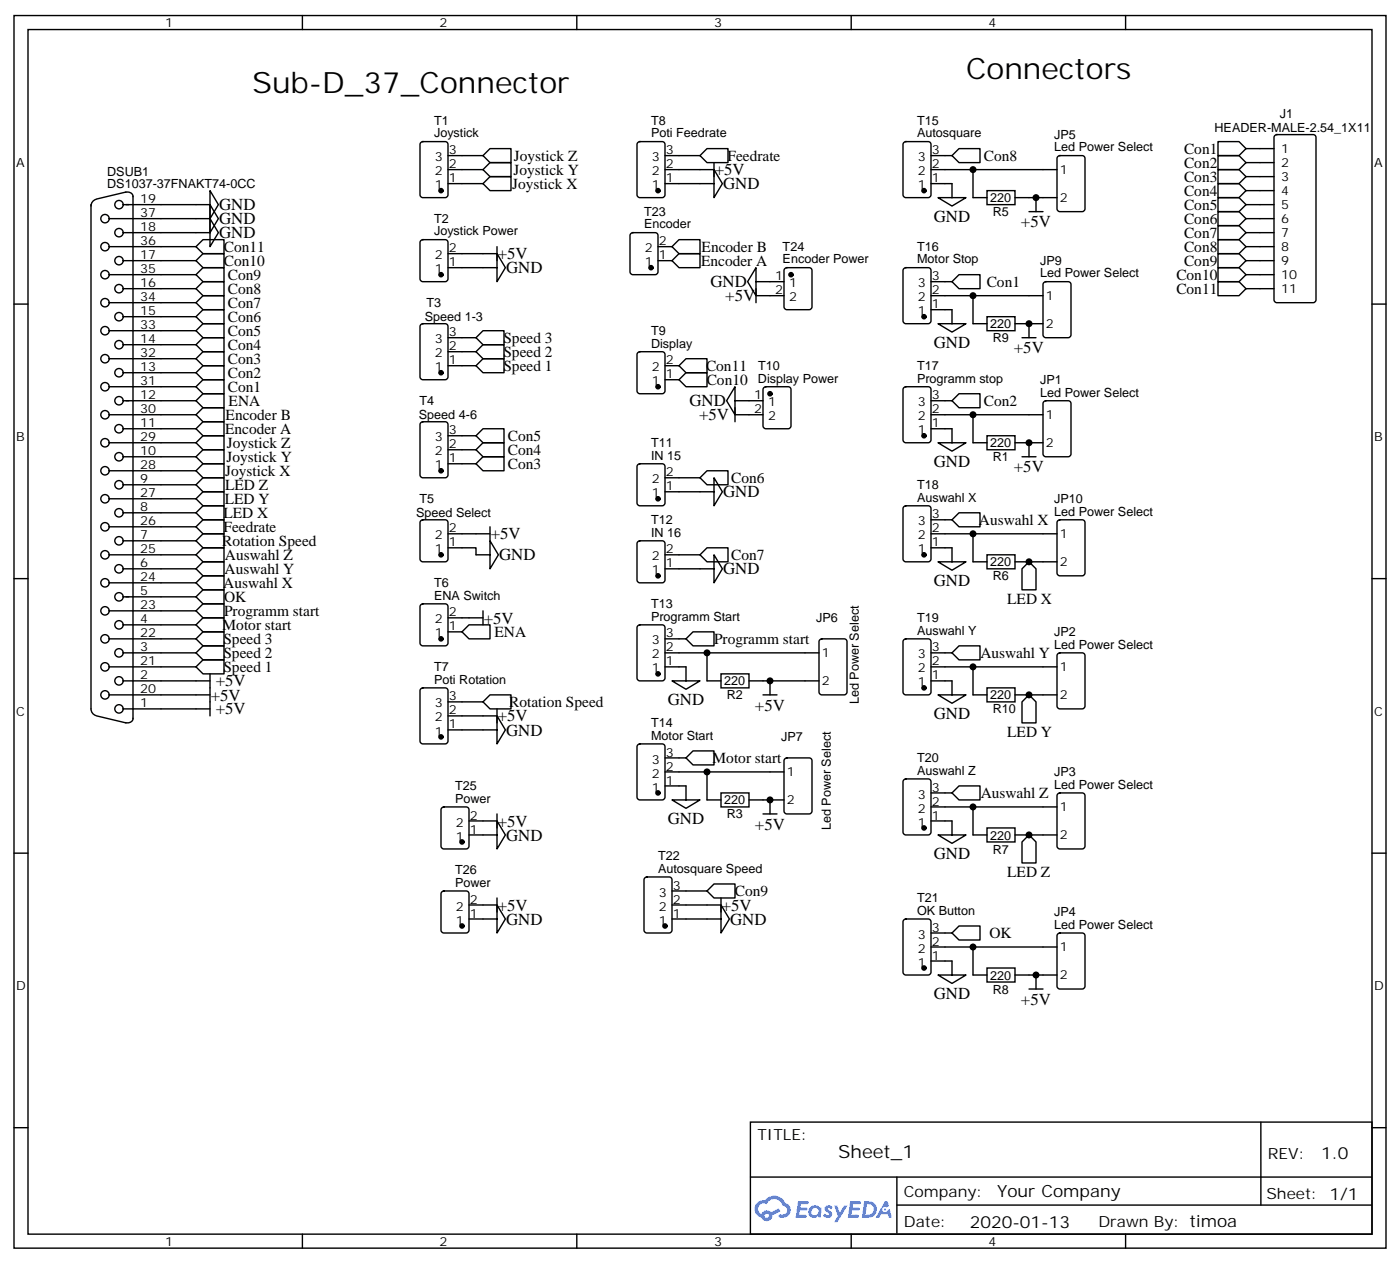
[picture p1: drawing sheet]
<svg xmlns="http://www.w3.org/2000/svg" width="353mm" height="318mm" viewBox="0 0 353 318" stroke-linecap="round" stroke-linejoin="round" font-family="sans-serif">
<g fill="none" stroke="#000" stroke-width=".35">
<path d="M3.5 3.9h345.7v310.5h-345.7zM7.1 7.4h338.6v303.4h-338.6zM76.2 3.9v3.5M145.3 3.9v3.5M214.5 3.9v3.5M283.6 3.9v3.5M3.5 76.6h3.6M345.7 76.6h3.5M3.5 145.7h3.6M345.7 145.7h3.5M3.5 214.9h3.6M345.7 214.9h3.5"/>
<path d="M3.5 284h3.6M189.1 282.6h156.6v28.2h-156.6zM189.1 296.5h156.5M226 296.5v14.1M317.7 282.6v20.9M345.7 284h3.5M76.2 310.8v3.6M145.3 310.8v3.6M214.5 310.8v3.6M226 303.5h119.6M283.6 310.8v3.6"/>
</g>
<g fill="#5487ff">
<path d="M208.1 303.8a1.22 1.22 0 0 1 1.7 .3l-.4 .5a.47 .47 0 0 0-.3-.4 .47 .47 0 0 0-.5 .2v.1a1.3 1.3 0 0 1 1 1.8 1.39 1.39 0 0 1-2.2-.1l.5-.5 .7 .4a.29 .29 0 0 0 .3-.3 .29 .29 0 0 0-.2-.3 1.04 1.04 0 0 1-.6-1.7z"/>
<path d="M201.1 302.5h2.3a.37 .37 0 0 1 .4 .4 .37 .37 0 0 1-.4 .4h-1.6l-.1 .8h1.5l.3 .4-.4 .4h-1.5l-.2 1.1h1.7l.2 .5-.4 .2h-2.4z"/>
<path d="M214.2 302.5h2.4a.37 .37 0 0 1 .4 .4 .37 .37 0 0 1-.4 .4h-1.6l-.2 .8h1.6l.3 .4-.4 .4h-1.6l-.1 1.1h1.7l.1 .5-.3 .2h-2.5z"/>
<path d="M223 302.5h.7l.3 1.3-.6 .3a.69 .69 0 0 0-1 .3 .69 .69 0 0 0 .4 1 .69 .69 0 0 0 .9-.7l.5-.2 .6 2.2h-.8l-.3-.9h-1.7l-.5 .9h-.9z"/>
<path d="M210.2 303.6h.8l.6 1.8 1.1-1.8h.9l-2.6 4.2h-.8l.9-1.5z"/>
<path d="M217.8 302.5l-.6 4.2h1.3a2.11 2.11 0 0 0 2.5-2.1 2.11 2.11 0 0 0-2.5-2.1zM218.5 303.3a1.39 1.39 0 0 1 1.7 1.4 1.39 1.39 0 0 1-1.8 1.3h-.3z"/>
<path d="M204.1 304.2a1.47 1.47 0 0 0-.2 2.1 1.47 1.47 0 0 0 2.1 .1l.8 .3 .3-2.3-.2-.3h-.4a1.49 1.49 0 0 0-2.4 .1zM204.7 304.5a.92 .92 0 0 1 1.6 .6 .92 .92 0 0 1-1.3 1 .9 .9 0 0 1-.3-1.6z"/>
<path d="M190.8 302.9a2.18 2.18 0 0 0 1.1 3.7 1.44 1.44 0 0 0 1.6 .9 1.44 1.44 0 0 0 1.1-1.4l2.1-1-.5-.8-1.9 1a1.47 1.47 0 0 0-2.4 .4 1.39 1.39 0 0 1-.7-1.9 1.39 1.39 0 0 1 2-.5 2.12 2.12 0 0 1 2.2-1.3 2.12 2.12 0 0 1 1.8 1.7 1.07 1.07 0 0 1 1.2 1 1.07 1.07 0 0 1-1.1 1.1h-.6a.43 .43 0 0 0-.5 .4 .43 .43 0 0 0 .4 .5 1.98 1.98 0 0 0 2.5-1.2 1.98 1.98 0 0 0-1.2-2.6 2.98 2.98 0 0 0-5.1-.6l-1.1 .1zM192.7 306.2a.55 .55 0 0 1 1.1 0 .55 .55 0 0 1-1.1 0z"/>
<circle cx="223" cy="304.6" r=".26"/>
</g>
<g fill="none" stroke="#000" stroke-width=".35">
<path d="M106.1 35.9l.4-.2h5.7a.71 .71 0 0 1 .7 .7l-.1 12.9-.6 .5h-5.7l-.5-.3-.2-.4v-12.7zM112.9 39.2h8.8M121.7 39.2l1.8-1.8h5.3v3.6h-5.3zM160.7 35.9l.5-.2h5.7a.71 .71 0 0 1 .7 .7l-.1 12.9-.6 .5h-5.7l-.5-.3-.2-.4v-12.7zM167.6 39.2h8.8M176.4 39.2l1.8-1.8h5.2v3.6h-5.2zM227.8 35.9l.4-.2h5.7a.71 .71 0 0 1 .7 .7l-.1 12.9-.6 .5h-5.7l-.5-.3-.2-.4v-12.7zM234.6 39.2h5.3M239.9 39.2l1.8-1.8h5.2v3.6h-5.2zM266.6 39.4l.5-.2h5.6a.71 .71 0 0 1 .7 .7l-.1 13-.6 .4h-5.6l-.5-.2-.3-.5v-12.7zM306.9 35.7h5.3l1.8 1.7-1.8 1.8h-5.3zM306.9 39.2h5.3l1.8 1.8-1.8 1.7h-5.3z"/>
<path d="M314 37.4h7M321.3 34.1l.4-.2h9.2a.71 .71 0 0 1 .7 .7v40.9l-.2 .5-.5 .2h-9.2l-.5-.2-.2-.5v-40.9zM22.9 51.5v127a1.77 1.77 0 0 0 1.3 1.7M24.2 50.2a1.77 1.77 0 0 0-1.3 1.7M27.5 55.1h25.4M31 51.5h21.9M31 58.6h21.9M31.6 48.4a1.41 1.41 0 0 1 1.9 1.1M31.7 48.4l-7.4 1.7M33.5 49.4v131.6M52.9 51.5l2.1 3.6-2.1 3.5zM52.9 55.1l2.1 3.5-2.1 3.5z"/>
<path d="M52.9 48l2.1 3.5-2.1 3.6zM112.9 46.2h8.8M112.9 42.7h8.8M121.7 42.7l1.8-1.7h5.3v3.5h-5.3zM121.7 46.2l1.8-1.7h5.3v3.5h-5.3zM159 58.8l.5-.2h5.6a.71 .71 0 0 1 .7 .7l-.1 9.4-.6 .5h-5.6l-.5-.3-.3-.4v-9.2zM167.6 46.2h12.3M167.6 42.7h12.3M179.9 42.7l2.1 3.5-2.1 3.6zM179.9 41v3.5M234.6 42.7h10.6v7.1h3.5M234.6 46.2h5.3v3.6"/>
<path d="M236.4 49.8h7l-3.5 2.1zM245.2 42.7h21.1M248.7 48h7.1v3.5h-7.1zM255.8 49.8h10.5M259.3 53.3h3.5M261.1 49.8v3.5M306.9 42.7h5.3l1.8 1.8-1.8 1.7h-5.3zM306.9 46.2h5.3l1.8 1.8-1.8 1.8h-5.3zM306.9 53.3h5.3l1.8 1.8-1.8 1.7h-5.3zM306.9 49.8h5.3l1.8 1.7-1.8 1.8h-5.3zM306.9 56.8h5.3l1.8 1.8-1.8 1.8h-5.3zM314 41h7"/>
<path d="M314 44.5h7M314 48h7M314 51.5h7M314 55.1h7M314 58.6h7M27.5 62.1h21.9M27.5 69.2h21.9M27.5 76.2h21.9M31 65.7h18.4M31 72.7h18.4M31 79.8h18.4M49.4 62.1l1.8-1.7h5.2v3.5h-5.2z"/>
<path d="M49.4 65.7l1.8-1.8h5.2v3.5h-5.2zM49.4 69.2l1.8-1.8h5.2v3.5h-5.2zM49.4 72.7l1.8-1.8h5.2v3.6h-5.2zM49.4 76.2l1.8-1.7h5.2v3.5h-5.2zM49.4 79.8l1.8-1.8h5.2v3.5h-5.2zM106.1 60.6l.4-.2h5.7a.71 .71 0 0 1 .7 .7l-.1 9.4-.6 .4h-5.7l-.5-.2-.2-.5v-9.1zM112.9 67.4h12.3M112.9 63.9h12.3M125.2 63.9l2.2 3.5-2.2 3.5zM125.2 62.1v3.6M165.8 62.1h3.5M165.8 65.7h3.5"/>
<path d="M169.3 65.7l1.8-1.8h5.3v3.5h-5.3zM169.3 62.1l1.8-1.7h5.3v3.5h-5.3zM190.5 67.4v7.1l-2.1-3.6zM190.5 70.9h7.1M190.5 74.5h7.1M190.5 72.7v3.5M197.8 67.6l.5-.2h5.6a.71 .71 0 0 1 .7 .7l-.1 9.5-.6 .4h-5.6l-.5-.2-.2-.5v-9.2zM227.8 67.6l.4-.2h5.7a.71 .71 0 0 1 .7 .7l-.1 13-.6 .4h-5.7l-.5-.2-.2-.5v-12.7zM234.6 74.5h10.6v7h3.5M234.6 70.9h5.3M234.6 78h5.3v3.5M239.9 70.9l1.8-1.7h5.2v3.5h-5.2z"/>
<path d="M245.2 74.5h17.6M248.7 79.8h7.1v3.5h-7.1zM263.1 71.2l.4-.3h5.7a.71 .71 0 0 1 .7 .7l-.1 13-.6 .5h-5.7l-.5-.3-.2-.5v-12.7zM306.9 60.4h5.3l1.8 1.7-1.8 1.8h-5.3zM306.9 63.9h5.3l1.8 1.8-1.8 1.7h-5.3zM306.9 67.4h5.3l1.8 1.8-1.8 1.7h-5.3zM306.9 70.9h5.3l1.8 1.8-1.8 1.8h-5.3zM314 62.1h7M314 65.7h7M314 69.2h7M314 72.7h7M27.5 97.4h21.9"/>
<path d="M27.5 90.3h21.9M27.5 83.3h21.9M31 93.9h18.4M31 86.8h18.4M49.4 83.3l1.8-1.8h5.2v3.6h-5.2zM49.4 86.8l1.8-1.7h5.2v3.5h-5.2zM49.4 90.3l1.8-1.7h5.2v3.5h-5.2zM49.4 93.9l1.8-1.8h5.2v3.5h-5.2zM49.4 97.4l1.8-1.8h5.2v3.6h-5.2zM106.1 81.7l.4-.2h5.7a.71 .71 0 0 1 .7 .7l-.1 13-.6 .4h-5.7l-.5-.2-.2-.5v-12.7zM112.9 92.1h7M112.9 88.6h7"/>
<path d="M112.9 85.1h7M119.9 92.1l1.8-1.8h5.3v3.6h-5.3zM119.9 88.6l1.8-1.8h5.3v3.5h-5.3zM119.9 85.1l1.8-1.8h5.3v3.5h-5.3zM160.7 88.8l.5-.2h5.7a.71 .71 0 0 1 .7 .7l-.1 9.4-.6 .5h-5.7l-.5-.3-.2-.4v-9.2zM167.6 92.1h3.5M167.6 95.6h3.5M171.1 92.1l1.8-1.8h5.3v3.6h-5.3zM172.9 93.9h5.3v3.5h-5.3l-1.8-1.8zM185.2 97.4v7.1l-2.1-3.6zM192.5 97.6l.5-.2h5.6a.71 .71 0 0 1 .7 .7v9.5l-.7 .4h-5.6l-.5-.2-.2-.5v-9.2zM227.8 97.6l.4-.2h5.7a.71 .71 0 0 1 .7 .7l-.1 13-.6 .4h-5.7l-.5-.2-.2-.5v-12.7z"/>
<path d="M236.4 81.5h7l-3.5 2.1zM255.8 81.5h7M257.5 85.1h3.6M259.3 81.5v3.6M27.5 104.5h21.9M27.5 118.6h21.9M27.5 111.5h21.9M31 100.9h18.4M31 115h18.4M31 108h18.4M49.4 104.5l1.8-1.8h5.2v3.5h-5.2zM49.4 108l1.8-1.8h5.2v3.5h-5.2z"/>
<path d="M49.4 115l1.8-1.7h5.2v3.5h-5.2zM49.4 118.6l1.8-1.8h5.2v3.5h-5.2zM49.4 100.9l1.8-1.7h5.2v3.5h-5.2zM51.2 109.7h5.2v3.6h-5.2l-1.8-1.8zM106.1 106.4l.4-.2h5.7a.71 .71 0 0 1 .7 .7l-.1 13-.6 .4h-5.7l-.5-.2-.2-.5v-12.7zM112.9 116.8h7M112.9 113.3h7M112.9 109.7h7M119.9 116.8l1.8-1.8h5.3v3.6h-5.3zM119.9 113.3l1.8-1.8h5.3v3.5h-5.3zM119.9 109.7l1.8-1.7h5.3v3.5h-5.3zM160.7 117l.5-.2h5.7a.71 .71 0 0 1 .7 .7l-.1 9.5-.6 .4h-5.7l-.5-.2-.2-.5v-9.2z"/>
<path d="M185.2 100.9h7.1M185.2 104.5h7.1M185.2 102.7v3.5M234.6 104.5h10.6v7h3.5M234.6 108h5.3v3.5M234.6 100.9h5.3M236.4 111.5h7l-3.5 2.1zM239.9 100.9l1.8-1.7h5.2v3.5h-5.2zM245.2 104.5h17.6M248.7 109.7h7.1v3.6h-7.1zM255.8 111.5h7M257.5 115h3.6"/>
<path d="M259.3 111.5v3.5M263.1 101.1l.4-.2h5.7a.71 .71 0 0 1 .7 .7l-.1 13-.6 .4h-5.7l-.5-.2-.2-.5v-12.7zM27.5 139.7h21.9M27.5 132.7h21.9M27.5 125.6h21.9M31 136.2h18.4M31 129.2h18.4M31 122.1h18.4M49.4 136.2l1.8-1.8h5.2v3.6h-5.2zM49.4 132.7l1.8-1.8h5.2v3.5h-5.2zM49.4 139.7l1.8-1.7h5.2v3.5h-5.2zM49.4 122.1l1.8-1.8h5.2v3.6h-5.2z"/>
<path d="M49.4 125.6l1.8-1.7h5.2v3.5h-5.2zM51.2 127.4h5.2v3.5h-5.2l-1.8-1.7zM106.1 131.1l.4-.2h5.7a.71 .71 0 0 1 .7 .7l-.1 9.5-.6 .4h-5.7l-.5-.2-.2-.5v-9.2zM112.9 138h7v1.7h3.6M112.9 134.4h10.6M123.5 136.2l2.1 3.5-2.1 3.6zM123.5 132.7v3.5M160.7 136.4l.5-.2h5.7a.71 .71 0 0 1 .7 .7l-.1 9.5-.6 .4h-5.7l-.5-.2-.2-.5v-9.2zM167.6 139.7h8.8M167.6 123.9h12.3M167.6 120.3h8.8M176.4 120.3l1.8-1.7h5.2v3.5h-5.2z"/>
<path d="M176.4 139.7l1.8-1.7h5.2v3.5h-5.2zM179.9 120.3l2.1 3.6-2.1 3.5zM179.9 139.7l2.1 3.6-2.1 3.5zM227.8 127.6l.4-.2h5.7a.71 .71 0 0 1 .7 .7l-.1 13-.6 .4h-5.7l-.5-.2-.2-.5v-12.7zM234.6 134.4h10.6v7.1h3.5M234.6 138h5.3v3.5M234.6 130.9h5.3M239.9 130.9l1.8-1.7h5.2v3.5h-5.2zM245.2 134.4h21.1M248.7 139.7h7.1v3.6h-7.1zM266.6 131.1l.5-.2h5.6a.71 .71 0 0 1 .7 .7l-.1 13-.6 .4h-5.6l-.5-.2-.3-.5v-12.7zM27.5 153.8h21.9"/>
<path d="M27.5 146.8h21.9M31 143.3h18.4M31 157.4h18.4M31 150.3h18.4M49.4 150.3l1.8-1.7h5.2v3.5h-5.2zM49.4 143.3l1.8-1.8h5.2v3.5h-5.2zM49.4 146.8l1.8-1.8h5.2v3.6h-5.2zM49.4 157.4l1.8-1.8h5.2v3.5h-5.2zM51.2 152.1h5.2v3.5h-5.2l-1.8-1.8zM106.1 152.3l.4-.2h5.7a.71 .71 0 0 1 .7 .7l-.1 9.4-.6 .5h-5.7l-.5-.3-.2-.4v-9.2zM112.9 159.1h3.5M112.9 155.6h8.8"/>
<path d="M116.4 159.1l1.8-1.7h5.3v3.5h-5.3zM121.7 153.8v3.6M160.7 157.6l.5-.2h5.7a.71 .71 0 0 1 .7 .7l-.1 13-.6 .4h-5.7l-.5-.2-.2-.5v-12.7zM167.6 143.3h12.3M236.4 141.5h7l-3.5 2.1zM255.8 141.5h10.5M259.3 141.5l1.8 1.8v5.3h-3.6v-5.3zM27.5 175h25.4M27.5 168h21.9M27.5 160.9h21.9M31 171.5h21.9M31 178.5h21.9"/>
<path d="M31 164.4h18.4M49.4 160.9l1.8-1.8h5.2v3.6h-5.2zM49.4 164.4l1.8-1.7h5.2v3.5h-5.2zM49.4 168l1.8-1.8h5.2v3.5h-5.2zM52.9 169.7v10.6M106.1 173.5l.4-.3h5.7a.71 .71 0 0 1 .7 .8l-.1 12.9-.6 .5h-5.7l-.5-.3-.2-.4v-12.7zM112.9 176.8h8.8M121.7 176.8l1.8-1.8h5.3v3.5h-5.3zM125.2 178.5v3.6M167.6 164.4h10.6v7.1h3.5M167.6 168h5.3v3.5M167.6 160.9h5.3"/>
<path d="M169.3 171.5h7.1l-3.5 2.1zM172.9 160.9l1.7-1.8h5.3v3.6h-5.3zM178.2 164.4h28.2M181.7 169.7h7v3.5h-7zM188.7 171.5h17.7M192.3 175h3.5M194 171.5v3.5M206.6 161.1l.5-.2h5.6a.71 .71 0 0 1 .7 .7v13l-.7 .4h-5.6l-.5-.2-.2-.5v-12.7zM227.8 161.1l.4-.2h5.7a.71 .71 0 0 1 .7 .7l-.1 13-.6 .4h-5.7l-.5-.2-.2-.5v-12.7zM234.6 168h10.6v7h3.5M234.6 171.5h5.3v3.5M234.6 164.4h5.3"/>
<path d="M236.4 175h7l-3.5 2.1zM239.9 164.4l1.8-1.7h5.2v3.5h-5.2zM245.2 168h21.1M248.7 173.2h7.1v3.6h-7.1zM255.8 175h10.5M259.3 175l1.8 1.8v5.3h-3.6v-5.3zM266.6 164.6l.5-.2h5.6a.71 .71 0 0 1 .7 .7l-.1 13-.6 .4h-5.6l-.5-.2-.3-.5v-12.7zM24.3 180.3l7.4 1.8M33.5 180.9a1.31 1.31 0 0 1-1.9 1.1M112.9 183.8h12.3M112.9 180.3h12.3M125.2 180.3l2.2 3.5-2.2 3.6z"/>
<path d="M160.7 187.6l.5-.2h5.7a.71 .71 0 0 1 .7 .7l-.1 12.9-.6 .5h-5.7l-.5-.3-.2-.4v-12.7zM167.6 194.4h10.6v7.1h3.5M167.6 197.9h5.3v3.6M167.6 190.9h5.3M172.9 190.9l1.7-1.8h5.3v3.6h-5.3zM178.2 194.4h19.4M181.7 199.7h7v3.5h-7zM197.8 191.1l.5-.2h5.6a.71 .71 0 0 1 .7 .7l-.1 13-.6 .4h-5.6l-.5-.2-.2-.5v-12.7zM227.8 196.4l.4-.2h5.7a.71 .71 0 0 1 .7 .7l-.1 13-.6 .4h-5.7l-.5-.2-.2-.5v-12.7zM234.6 199.7h5.3M239.9 199.7l1.8-1.8h5.2v3.6h-5.2zM266.6 199.9l.5-.2h5.6a.71 .71 0 0 1 .7 .7l-.1 13-.6 .4h-5.6l-.5-.2-.3-.5v-12.7z"/>
<path d="M111.4 203.4l.4-.2h5.7a.71 .71 0 0 1 .7 .7l-.1 9.5-.6 .4h-5.7l-.5-.2-.2-.5v-9.2zM118.2 210.3h7M118.2 206.8h7M125.2 206.8l2.2 3.5-2.2 3.5zM125.2 205v3.5M169.3 201.5h7.1l-3.5 2.1zM188.7 201.5h8.9M192.3 205h3.5M194 201.5v3.5M234.6 203.2h10.6v7.1h3.5M234.6 206.8h5.3v3.5M236.4 210.3h7l-3.5 2.1z"/>
<path d="M245.2 203.2h21.1M248.7 208.5h7.1v3.6h-7.1zM255.8 210.3h10.5M259.3 210.3l1.8 1.8v5.2h-3.6v-5.2zM111.4 224.6l.4-.2h5.7a.71 .71 0 0 1 .7 .7l-.1 9.5-.6 .4h-5.7l-.5-.2-.2-.5v-9.2zM118.2 231.5h7M118.2 227.9h7M125.2 227.9l2.2 3.6-2.2 3.5zM125.2 226.2v3.5M162.5 221.1l.5-.2h5.6a.71 .71 0 0 1 .7 .7v13l-.7 .4h-5.6l-.5-.2-.2-.5v-12.7zM169.3 224.4h8.9M169.3 231.5h12.4"/>
<path d="M169.3 227.9h12.4M178.2 224.4l1.7-1.8h5.3v3.6h-5.3zM181.7 227.9l2.1 3.6-2.1 3.5zM181.7 226.2v3.5M227.8 231.7l.4-.2h5.7a.71 .71 0 0 1 .7 .7l-.1 12.9-.6 .5h-5.7l-.5-.3-.2-.4v-12.7zM234.6 238.5h10.6v7.1h3.5M234.6 235h5.3M239.9 235l1.8-1.8h5.2v3.5h-5.2zM245.2 238.5h21.1M266.6 235.2l.5-.2h5.6a.71 .71 0 0 1 .7 .7l-.1 13-.6 .4h-5.6l-.5-.2-.3-.5v-12.7zM234.6 242h5.3v3.6M236.4 245.6h7l-3.5 2.1z"/>
<path d="M248.7 243.8h7.1v3.5h-7.1zM255.8 245.6h10.5M259.3 249.1h3.5M261.1 245.6v3.5"/>
<circle cx="26.5" cy="55.1" r="1.06"/>
<circle cx="30" cy="58.6" r="1.06"/>
<circle cx="30" cy="51.5" r="1.06"/>
<circle cx="26.5" cy="69.2" r="1.06"/>
<circle cx="26.5" cy="62.1" r="1.06"/>
<circle cx="26.5" cy="76.2" r="1.06"/>
<circle cx="30" cy="79.8" r="1.06"/>
<circle cx="30" cy="72.7" r="1.06"/>
<circle cx="30" cy="65.7" r="1.06"/>
<circle cx="26.5" cy="90.3" r="1.06"/>
<circle cx="26.5" cy="83.3" r="1.06"/>
<circle cx="26.5" cy="97.4" r="1.06"/>
<circle cx="30" cy="86.8" r="1.06"/>
<circle cx="30" cy="93.9" r="1.06"/>
<circle cx="26.5" cy="104.5" r="1.06"/>
<circle cx="26.5" cy="111.5" r="1.06"/>
<circle cx="26.5" cy="118.6" r="1.06"/>
<circle cx="30" cy="115" r="1.06"/>
<circle cx="30" cy="108" r="1.06"/>
<circle cx="30" cy="100.9" r="1.06"/>
<circle cx="26.5" cy="139.7" r="1.06"/>
<circle cx="26.5" cy="125.6" r="1.06"/>
<circle cx="26.5" cy="132.7" r="1.06"/>
<circle cx="30" cy="129.2" r="1.06"/>
<circle cx="30" cy="136.2" r="1.06"/>
<circle cx="30" cy="122.1" r="1.06"/>
<circle cx="26.5" cy="153.8" r="1.06"/>
<circle cx="26.5" cy="146.8" r="1.06"/>
<circle cx="30" cy="150.3" r="1.06"/>
<circle cx="30" cy="157.4" r="1.06"/>
<circle cx="30" cy="143.3" r="1.06"/>
<circle cx="26.5" cy="175" r="1.06"/>
<circle cx="26.5" cy="160.9" r="1.06"/>
<circle cx="26.5" cy="168" r="1.06"/>
<circle cx="30" cy="171.5" r="1.06"/>
<circle cx="30" cy="164.4" r="1.06"/>
<circle cx="30" cy="178.5" r="1.06"/>
</g>
<g fill="#000" stroke="#000" stroke-width=".35">
<circle cx="111.1" cy="48" r=".53"/>
<circle cx="165.8" cy="48" r=".53"/>
<circle cx="232.8" cy="48" r=".53"/>
<circle cx="111.1" cy="69.2" r=".53"/>
<circle cx="164" cy="67.4" r=".53"/>
<circle cx="199.3" cy="69.2" r=".53"/>
<circle cx="232.8" cy="79.8" r=".53"/>
<circle cx="111.1" cy="93.9" r=".53"/>
<circle cx="165.8" cy="97.4" r=".53"/>
<circle cx="194" cy="99.2" r=".53"/>
<circle cx="111.1" cy="118.6" r=".53"/>
<circle cx="232.8" cy="109.7" r=".53"/>
<circle cx="111.1" cy="139.7" r=".53"/>
<circle cx="165.8" cy="125.6" r=".53"/>
<circle cx="232.8" cy="139.7" r=".53"/>
<circle cx="165.8" cy="145" r=".53"/>
<circle cx="111.1" cy="160.9" r=".53"/>
<circle cx="165.8" cy="169.7" r=".53"/>
<circle cx="232.8" cy="173.2" r=".53"/>
<circle cx="111.1" cy="185.6" r=".53"/>
<circle cx="165.8" cy="199.7" r=".53"/>
<circle cx="116.4" cy="212.1" r=".53"/>
<circle cx="232.8" cy="208.5" r=".53"/>
<circle cx="116.4" cy="233.2" r=".53"/>
<circle cx="167.6" cy="233.2" r=".53"/>
<circle cx="232.8" cy="243.8" r=".53"/>
</g>
<g fill="#000">
<circle cx="245.2" cy="42.7" r=".88"/>
<circle cx="261.1" cy="49.8" r=".88"/>
<circle cx="245.2" cy="74.5" r=".88"/>
<circle cx="259.3" cy="81.5" r=".88"/>
<circle cx="245.2" cy="104.5" r=".88"/>
<circle cx="259.3" cy="111.5" r=".88"/>
<circle cx="245.2" cy="134.4" r=".88"/>
<circle cx="259.3" cy="141.5" r=".88"/>
<circle cx="178.2" cy="164.4" r=".88"/>
<circle cx="194" cy="171.5" r=".88"/>
<circle cx="245.2" cy="168" r=".88"/>
<circle cx="259.3" cy="175" r=".88"/>
<circle cx="178.2" cy="194.4" r=".88"/>
<circle cx="194" cy="201.5" r=".88"/>
<circle cx="245.2" cy="203.2" r=".88"/>
<circle cx="259.3" cy="210.3" r=".88"/>
<circle cx="245.2" cy="238.5" r=".88"/>
<circle cx="261.1" cy="245.6" r=".88"/>
</g>
<g font-size="7.4">
<text x="63.5" y="23.3">Sub-D_37_Connector</text>
<text x="243.4" y="19.8">Connectors</text>
</g>
<text font-size="4.6" x="211.2" y="291.6">Sheet_1</text>
<g font-size="4.2">
<text x="180.1" y="44.1">+5V</text>
<text x="182.2" y="47.7">GND</text>
<text x="55.2" y="53">GND</text>
<text x="55.2" y="56.5">GND</text>
<text x="235.3" y="55.9">GND</text>
<text x="257.3" y="57.3">+5V</text>
<text x="55.2" y="60">GND</text>
<text x="125.4" y="65.3">+5V</text>
<text x="127.5" y="68.8">GND</text>
<text x="179" y="72.4">GND</text>
<text x="182.8" y="75.9">+5V</text>
<text x="235.3" y="87.6">GND</text>
<text x="255.5" y="89">+5V</text>
<text x="173.8" y="102.4">GND</text>
<text x="176.1" y="105.9">+5V</text>
<text x="235.3" y="117.6">GND</text>
<text x="255.5" y="119">+5V</text>
<text x="182.2" y="125.3">GND</text>
<text x="123.6" y="135.9">+5V</text>
<text x="125.8" y="141.1">GND</text>
<text x="182.2" y="144.7">GND</text>
<text x="235.3" y="147.6">GND</text>
<text x="121.9" y="157.1">+5V</text>
<text x="54.3" y="172.9">+5V</text>
<text x="53.1" y="176.5">+5V</text>
<text x="54.3" y="180">+5V</text>
<text x="168.3" y="177.6">GND</text>
<text x="190.2" y="179">+5V</text>
<text x="125.4" y="181.7">+5V</text>
<text x="127.5" y="185.2">GND</text>
<text x="235.3" y="181.1">GND</text>
<text x="125.4" y="208.2">+5V</text>
<text x="168.3" y="207.5">GND</text>
<text x="190.2" y="209">+5V</text>
<text x="127.5" y="211.8">GND</text>
<text x="235.3" y="216.4">GND</text>
<text x="125.4" y="229.4">+5V</text>
<text x="127.5" y="232.9">GND</text>
<text x="181.9" y="229.3">+5V</text>
<text x="184" y="232.9">GND</text>
<text x="235.3" y="251.6">GND</text>
<text x="257.3" y="253.1">+5V</text>
<text x="332.9" y="291.9">1.0</text>
<text x="251.3" y="301.4">Your Company</text>
<text x="244.3" y="309.2">2020-01-13</text>
</g>
<g font-size="3.9">
<text x="129.5" y="40.5">Joystick Z</text>
<text x="183.3" y="40.5">Feedrate</text>
<text x="247.9" y="40.5">Con8</text>
<text x="298.4" y="38.7">Con1</text>
<text x="129" y="47.5">Joystick X</text>
<text x="129.4" y="44">Joystick Y</text>
<text x="298.4" y="42.2">Con2</text>
<text x="298.4" y="45.7">Con3</text>
<text x="298.4" y="49.3">Con4</text>
<text x="298.4" y="52.8">Con5</text>
<text x="298.4" y="56.3">Con6</text>
<text x="298.4" y="59.9">Con7</text>
<text x="56.4" y="63.4">Con11</text>
<text x="176.8" y="63.4">Encoder B</text>
<text x="298.4" y="63.4">Con8</text>
<text x="56.4" y="66.9">Con10</text>
<text x="57.4" y="70.4">Con9</text>
<text x="176.7" y="66.9">Encoder A</text>
<text x="296.4" y="70.4">Con10</text>
<text x="298.4" y="66.9">Con9</text>
<text x="57.4" y="74">Con8</text>
<text x="57.4" y="77.5">Con7</text>
<text x="248.6" y="72.2">Con1</text>
<text x="296.4" y="74">Con11</text>
<text x="57.4" y="81">Con6</text>
<text x="57.4" y="84.6">Con5</text>
<text x="57.4" y="88.1">Con4</text>
<text x="126.9" y="89.9">Speed 2</text>
<text x="126.9" y="86.4">Speed 3</text>
<text x="57.4" y="91.6">Con3</text>
<text x="57.4" y="95.1">Con2</text>
<text x="126.9" y="93.4">Speed 1</text>
<text x="177.9" y="93.4">Con11</text>
<text x="57.4" y="98.7">Con1</text>
<text x="178.1" y="96.9">Con10</text>
<text x="56.8" y="105.7">Encoder B</text>
<text x="57.6" y="102.2">ENA</text>
<text x="247.9" y="102.2">Con2</text>
<text x="56.7" y="109.2">Encoder A</text>
<text x="57.1" y="112.8">Joystick Z</text>
<text x="128" y="111">Con5</text>
<text x="56.7" y="119.8">Joystick X</text>
<text x="57.1" y="116.3">Joystick Y</text>
<text x="128" y="118.1">Con3</text>
<text x="128" y="114.5">Con4</text>
<text x="56.7" y="123.4">LED Z</text>
<text x="184.2" y="121.6">Con6</text>
<text x="56.3" y="130.4">LED X</text>
<text x="56.6" y="126.9">LED Y</text>
<text x="56" y="137.5">Rotation Speed</text>
<text x="56.3" y="134">Feedrate</text>
<text x="246.7" y="132.2">Auswahl X</text>
<text x="56.7" y="141">Auswahl Z</text>
<text x="184.2" y="141">Con7</text>
<text x="56.3" y="148.1">Auswahl X</text>
<text x="56.6" y="144.5">Auswahl Y</text>
<text x="56.5" y="155.1">Programm start</text>
<text x="56.5" y="151.6">OK</text>
<text x="253.8" y="152.1">LED X</text>
<text x="56.1" y="158.6">Motor start</text>
<text x="124.6" y="160.4">ENA</text>
<text x="56.3" y="162.2">Speed 3</text>
<text x="56.3" y="165.7">Speed 2</text>
<text x="179.9" y="162.1">Programm start</text>
<text x="247" y="165.7">Auswahl Y</text>
<text x="56.3" y="169.3">Speed 1</text>
<text x="128.3" y="178.1">Rotation Speed</text>
<text x="253.8" y="185.6">LED Y</text>
<text x="179.6" y="192.2">Motor start</text>
<text x="247.1" y="200.9">Auswahl Z</text>
<text x="253.8" y="220.9">LED Z</text>
<text x="185.2" y="225.7">Con9</text>
<text x="249.3" y="236.3">OK</text>
<text x="190.9" y="287.2">TITLE:</text>
<text x="319.5" y="291.9">REV:</text>
<text x="227.8" y="301.4">Company:</text>
<text x="319.1" y="302">Sheet: 1/1</text>
<text x="227.8" y="309.1">Date:</text>
<text x="276.8" y="309.2">Drawn By: timoa</text>
</g>
<g font-size="3.2">
<text x="41.6" y="6.9">1</text>
<text x="110.8" y="6.9">2</text>
<text x="179.9" y="6.9">3</text>
<text x="249.1" y="6.9">4</text>
<text x="322.5" y="29.6">J1</text>
<text x="109.4" y="34.6">Joystick</text>
<text x="109.4" y="31.4">T1</text>
<text x="164.1" y="34.6">Poti Feedrate</text>
<text x="164.1" y="31.4">T8</text>
<text x="231.1" y="34.6">Autosquare</text>
<text x="231.1" y="31.4">T15</text>
<text x="265.7" y="35">JP5</text>
<text x="306" y="33.3">HEADER-MALE-2.54_1X11</text>
<text x="109.6" y="40.6">3</text>
<text x="113.1" y="38.8">3</text>
<text x="164.2" y="40.6">3</text>
<text x="167.7" y="38.8">3</text>
<text x="231.3" y="40.6">3</text>
<text x="234.8" y="38.8">3</text>
<text x="265.7" y="38.1">Led Power Select</text>
<text x="322.8" y="38.5">1</text>
<text x="4.1" y="42">A</text>
<text x="27" y="47.3">DS1037-37FNAKT74-0CC</text>
<text x="27" y="44.3">DSUB1</text>
<text x="109.6" y="47.7">1</text>
<text x="109.6" y="44.1">2</text>
<text x="113.1" y="45.9">1</text>
<text x="113.1" y="42.4">2</text>
<text x="164.2" y="47.7">1</text>
<text x="164.2" y="44.1">2</text>
<text x="167.7" y="45.9">1</text>
<text x="167.7" y="42.4">2</text>
<text x="231.3" y="47.7">1</text>
<text x="231.3" y="44.1">2</text>
<text x="234.8" y="45.9">1</text>
<text x="234.8" y="42.4">2</text>
<text x="267.1" y="43.8">1</text>
<text x="322.8" y="42">2</text>
<text x="322.8" y="45.5">3</text>
<text x="346.3" y="42">A</text>
<text x="35.3" y="51.2">19</text>
<text x="249.5" y="50.9">220</text>
<text x="267.1" y="50.8">2</text>
<text x="322.8" y="49.1">4</text>
<text x="322.8" y="52.6">5</text>
<text x="35.3" y="58.2">18</text>
<text x="35.3" y="54.7">37</text>
<text x="109.4" y="59.3">Joystick Power</text>
<text x="109.4" y="56.2">T2</text>
<text x="162.3" y="57.5">Encoder</text>
<text x="162.3" y="54.4">T23</text>
<text x="250.1" y="54.5">R5</text>
<text x="322.8" y="56.1">6</text>
<text x="322.8" y="59.7">7</text>
<text x="35.3" y="65.3">17</text>
<text x="35.3" y="61.8">36</text>
<text x="109.6" y="65.3">2</text>
<text x="113.1" y="63.5">2</text>
<text x="162.5" y="63.5">2</text>
<text x="166" y="65.3">1</text>
<text x="166" y="61.8">2</text>
<text x="197.2" y="63.2">T24</text>
<text x="231.1" y="63.2">T16</text>
<text x="322.8" y="63.2">8</text>
<text x="35.3" y="68.8">35</text>
<text x="109.6" y="68.8">1</text>
<text x="113.1" y="67.1">1</text>
<text x="162.5" y="67.1">1</text>
<text x="195.4" y="70.6">1</text>
<text x="197.2" y="66.4">Encoder Power</text>
<text x="231.1" y="66.4">Motor Stop</text>
<text x="234.8" y="70.6">3</text>
<text x="262.1" y="69.9">Led Power Select</text>
<text x="262.1" y="66.7">JP9</text>
<text x="322.8" y="66.7">9</text>
<text x="322.8" y="70.2">10</text>
<text x="35.3" y="72.4">16</text>
<text x="35.3" y="75.9">34</text>
<text x="107.4" y="77.4">T3</text>
<text x="195.4" y="74.1">2</text>
<text x="198.9" y="72.4">1</text>
<text x="198.9" y="75.9">2</text>
<text x="231.3" y="75.9">2</text>
<text x="231.3" y="72.4">3</text>
<text x="234.8" y="77.6">1</text>
<text x="234.8" y="74.1">2</text>
<text x="263.5" y="75.5">1</text>
<text x="322.8" y="73.8">11</text>
<text x="35.3" y="79.4">15</text>
<text x="35.3" y="82.9">33</text>
<text x="107.1" y="80.9">Speed 1-3</text>
<text x="231.3" y="79.4">1</text>
<text x="249.5" y="82.7">220</text>
<text x="263.5" y="82.6">2</text>
<text x="35.3" y="86.5">14</text>
<text x="35.3" y="90">32</text>
<text x="109.6" y="90">2</text>
<text x="109.6" y="86.5">3</text>
<text x="113.1" y="88.2">2</text>
<text x="113.1" y="84.7">3</text>
<text x="164.1" y="87.5">Display</text>
<text x="164.1" y="84.4">T9</text>
<text x="250.1" y="86.2">R9</text>
<text x="35.3" y="93.5">13</text>
<text x="109.6" y="93.5">1</text>
<text x="113.1" y="91.8">1</text>
<text x="164.2" y="93.5">2</text>
<text x="167.7" y="95.3">1</text>
<text x="167.7" y="91.8">2</text>
<text x="191" y="93.2">T10</text>
<text x="231.1" y="93.2">T17</text>
<text x="35.3" y="100.6">12</text>
<text x="35.3" y="97">31</text>
<text x="164.2" y="97">1</text>
<text x="190.1" y="100.6">1</text>
<text x="191" y="96.3">Display Power</text>
<text x="231.1" y="96.3">Programm stop</text>
<text x="234.8" y="100.6">3</text>
<text x="262.1" y="99.9">Led Power Select</text>
<text x="262.1" y="96.7">JP1</text>
<text x="35.3" y="107.6">11</text>
<text x="35.3" y="104.1">30</text>
<text x="105.6" y="105.6">Speed 4-6</text>
<text x="105.7" y="102.1">T4</text>
<text x="190.1" y="104.1">2</text>
<text x="193.6" y="102.3">1</text>
<text x="193.6" y="105.9">2</text>
<text x="231.3" y="105.9">2</text>
<text x="231.3" y="102.3">3</text>
<text x="234.8" y="107.6">1</text>
<text x="234.8" y="104.1">2</text>
<text x="263.5" y="105.5">1</text>
<text x="4.1" y="111.2">B</text>
<text x="35.3" y="111.2">29</text>
<text x="109.6" y="111.2">3</text>
<text x="113.1" y="112.9">2</text>
<text x="113.1" y="109.4">3</text>
<text x="164.1" y="112.6">T11</text>
<text x="231.3" y="109.4">1</text>
<text x="249.5" y="112.7">220</text>
<text x="263.5" y="112.6">2</text>
<text x="346.3" y="111.2">B</text>
<text x="35.3" y="114.7">10</text>
<text x="35.3" y="118.2">28</text>
<text x="109.6" y="118.2">1</text>
<text x="109.6" y="114.7">2</text>
<text x="113.1" y="116.5">1</text>
<text x="164.1" y="115.7">IN 15</text>
<text x="167.7" y="120">2</text>
<text x="250.1" y="116.2">R1</text>
<text x="35.3" y="121.7">9</text>
<text x="35.3" y="125.3">27</text>
<text x="164.2" y="125.3">1</text>
<text x="164.2" y="121.7">2</text>
<text x="167.7" y="123.5">1</text>
<text x="231.1" y="123.2">T18</text>
<text x="35.3" y="128.8">8</text>
<text x="104.9" y="130.3">Speed Select</text>
<text x="105.7" y="126.8">T5</text>
<text x="231.1" y="126.3">Auswahl X</text>
<text x="234.8" y="130.6">3</text>
<text x="265.7" y="129.9">Led Power Select</text>
<text x="265.7" y="126.7">JP10</text>
<text x="35.3" y="135.9">7</text>
<text x="35.3" y="132.3">26</text>
<text x="109.6" y="135.9">2</text>
<text x="113.1" y="137.6">1</text>
<text x="113.1" y="134.1">2</text>
<text x="164.1" y="135.1">IN 16</text>
<text x="164.1" y="132">T12</text>
<text x="231.3" y="135.9">2</text>
<text x="231.3" y="132.3">3</text>
<text x="234.8" y="137.6">1</text>
<text x="234.8" y="134.1">2</text>
<text x="267.1" y="135.5">1</text>
<text x="35.3" y="142.9">6</text>
<text x="35.3" y="139.4">25</text>
<text x="109.6" y="139.4">1</text>
<text x="164.2" y="141.1">2</text>
<text x="167.7" y="142.9">1</text>
<text x="167.7" y="139.4">2</text>
<text x="231.3" y="139.4">1</text>
<text x="249.5" y="142.6">220</text>
<text x="267.1" y="142.6">2</text>
<text x="35.3" y="150">5</text>
<text x="35.3" y="146.4">24</text>
<text x="109.4" y="147.9">T6</text>
<text x="164.2" y="144.7">1</text>
<text x="250.1" y="146.2">R6</text>
<text x="35.3" y="153.5">23</text>
<text x="109.4" y="151">ENA Switch</text>
<text x="113.1" y="155.3">2</text>
<text x="164.1" y="153.1">T13</text>
<text x="35.3" y="157">4</text>
<text x="35.3" y="160.5">22</text>
<text x="109.6" y="160.5">1</text>
<text x="109.6" y="157">2</text>
<text x="113.1" y="158.8">1</text>
<text x="164.1" y="156.3">Programm Start</text>
<text x="167.7" y="160.5">3</text>
<text x="205.7" y="156.7">JP6</text>
<text x="231.1" y="159.8">Auswahl Y</text>
<text x="231.1" y="156.7">T19</text>
<text x="265.7" y="160.2">JP2</text>
<text x="35.3" y="164.1">3</text>
<text x="35.3" y="167.6">21</text>
<text x="164.2" y="165.8">2</text>
<text x="164.2" y="162.3">3</text>
<text x="167.7" y="167.6">1</text>
<text x="167.7" y="164.1">2</text>
<text x="207.1" y="165.5">1</text>
<text x="231.3" y="165.8">3</text>
<text x="234.8" y="167.6">2</text>
<text x="234.8" y="164.1">3</text>
<text x="265.7" y="163.4">Led Power Select</text>
<text x="35.3" y="171.1">2</text>
<text x="109.4" y="172.2">Poti Rotation</text>
<text x="109.4" y="169">T7</text>
<text x="164.2" y="169.4">1</text>
<text x="182.5" y="172.6">220</text>
<text x="207.1" y="172.5">2</text>
<text x="231.3" y="172.9">1</text>
<text x="231.3" y="169.4">2</text>
<text x="234.8" y="171.1">1</text>
<text x="267.1" y="169">1</text>
<text x="35.3" y="178.2">1</text>
<text x="35.3" y="174.7">20</text>
<text x="109.6" y="178.2">3</text>
<text x="113.1" y="180">2</text>
<text x="113.1" y="176.4">3</text>
<text x="183.1" y="176.2">R2</text>
<text x="216.4" y="177.4" transform="rotate(-90 216.4 177.4)">Led Power Select</text>
<text x="249.5" y="176.2">220</text>
<text x="250.1" y="179.7">R10</text>
<text x="267.1" y="176.1">2</text>
<text x="4.1" y="180.3">C</text>
<text x="109.6" y="185.2">1</text>
<text x="109.6" y="181.7">2</text>
<text x="113.1" y="183.5">1</text>
<text x="164.1" y="183.1">T14</text>
<text x="346.3" y="180.3">C</text>
<text x="164.1" y="186.3">Motor Start</text>
<text x="167.7" y="190.5">3</text>
<text x="196.9" y="186.7">JP7</text>
<text x="231.1" y="191.9">T20</text>
<text x="164.2" y="195.8">2</text>
<text x="164.2" y="192.3">3</text>
<text x="167.7" y="197.6">1</text>
<text x="167.7" y="194.1">2</text>
<text x="198.3" y="195.5">1</text>
<text x="231.1" y="195.1">Auswahl Z</text>
<text x="265.7" y="195.5">JP3</text>
<text x="114.7" y="202.2">Power</text>
<text x="114.7" y="199.1">T25</text>
<text x="164.2" y="199.4">1</text>
<text x="182.5" y="202.6">220</text>
<text x="198.3" y="202.5">2</text>
<text x="231.3" y="201.1">3</text>
<text x="234.8" y="202.9">2</text>
<text x="234.8" y="199.4">3</text>
<text x="265.7" y="198.6">Led Power Select</text>
<text x="114.9" y="208.2">2</text>
<text x="118.4" y="209.9">1</text>
<text x="118.4" y="206.4">2</text>
<text x="183.1" y="206.1">R3</text>
<text x="209.3" y="209.1" transform="rotate(-90 209.3 209.1)">Led Power Select</text>
<text x="231.3" y="208.2">1</text>
<text x="231.3" y="204.6">2</text>
<text x="234.8" y="206.4">1</text>
<text x="267.1" y="204.3">1</text>
<text x="114.9" y="211.7">1</text>
<text x="249.5" y="211.4">220</text>
<text x="250.1" y="215">R7</text>
<text x="267.1" y="211.3">2</text>
<text x="114.7" y="220.2">T26</text>
<text x="165.8" y="219.8">Autosquare Speed</text>
<text x="165.8" y="216.6">T22</text>
<text x="114.7" y="223.3">Power</text>
<text x="118.4" y="227.6">2</text>
<text x="166" y="225.8">3</text>
<text x="169.5" y="227.6">2</text>
<text x="169.5" y="224">3</text>
<text x="231.1" y="227.2">T21</text>
<text x="114.9" y="232.9">1</text>
<text x="114.9" y="229.3">2</text>
<text x="118.4" y="231.1">1</text>
<text x="166" y="232.9">1</text>
<text x="166" y="229.3">2</text>
<text x="169.5" y="231.1">1</text>
<text x="231.1" y="230.4">OK Button</text>
<text x="265.7" y="233.9">Led Power Select</text>
<text x="265.7" y="230.8">JP4</text>
<text x="231.3" y="239.9">2</text>
<text x="231.3" y="236.4">3</text>
<text x="234.8" y="238.2">2</text>
<text x="234.8" y="234.6">3</text>
<text x="267.1" y="239.6">1</text>
<text x="231.3" y="243.5">1</text>
<text x="234.8" y="241.7">1</text>
<text x="4.1" y="249.4">D</text>
<text x="249.5" y="246.7">220</text>
<text x="250.1" y="250.2">R8</text>
<text x="267.1" y="246.6">2</text>
<text x="346.3" y="249.4">D</text>
<text x="41.6" y="313.8">1</text>
<text x="110.8" y="313.8">2</text>
<text x="179.9" y="313.8">3</text>
<text x="249.1" y="313.8">4</text>
</g>
</svg>
